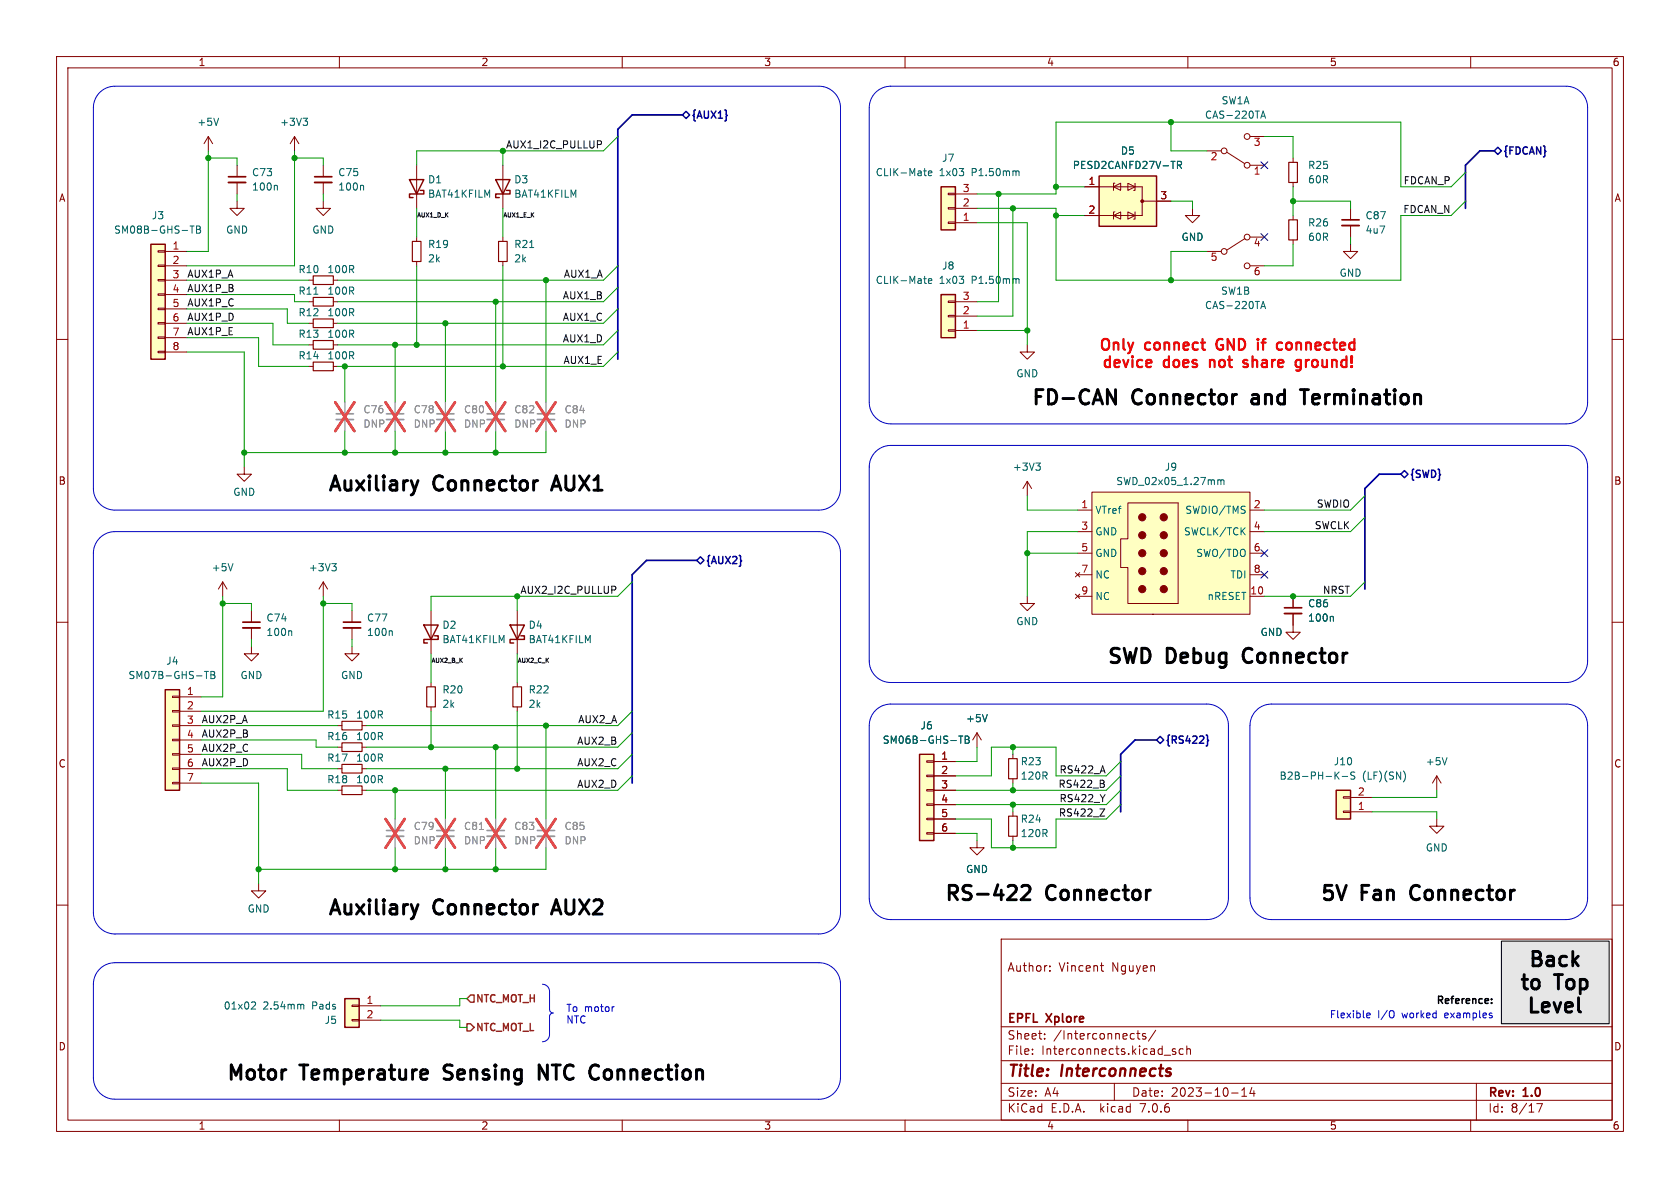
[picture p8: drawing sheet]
<svg xmlns="http://www.w3.org/2000/svg" width="297mm" height="210mm" viewBox="0 0 297 210" stroke-linecap="round" stroke-linejoin="round" font-family="sans-serif">
<g fill="none" stroke="#840000" stroke-width=".18">
<path d="M10 10h277v190h-277zM12 12h273v186h-273zM60 10v2M110 10v2M160 10v2M210 10v2M260 10v2M41.9 35.6v1.2h1.3l-1.3 1.3-1.3-1.3h1.3M41.9 29.2v2M41.9 32.3v2M167.6 34.2h1.3v.2h-1.3zM167.6 36.7h1.3v.3h-1.3z"/>
<path d="M167.6 39.2h1.3v.3h-1.3zM168.9 39.4h3.8M168.9 36.8h3.8M168.9 34.3h3.8M228.6 27.9v.8M228.6 32.3v.7M10 60h2M54.6 49.5h.8M58.9 49.5h.8M167.6 53.2h1.3v.3h-1.3zM167.6 55.8h1.3v.2h-1.3zM167.6 58.3h1.3v.2h-1.3z"/>
<path d="M168.9 58.4h3.8M168.9 55.9h3.8M168.9 53.3h3.8M285 60h2M181.6 61v1.2h1.3l-1.3 1.3-1.3-1.3h1.3M181.6 85.1l-.8 1.3M181.6 85.1v2.5M181.6 85.1l.8 1.3M10 110h2M57.1 102.9l-.7 1.2M57.1 102.9v2.5M57.1 102.9l.8 1.2"/>
<path d="M62.2 114.3v1.3h1.3l-1.3 1.2-1.2-1.2h1.2M62.2 108v2M62.2 111v2M285 110h2M10 160h2M172.7 148.6v1.3h1.3l-1.3 1.2-1.3-1.2h1.3M285 160h2M177 166h108v32h-108zM185.6 171.6v.1M185.6 170.8v.1M194.5 170.7h.6M194.7 171.5l.4 .2"/>
<path d="M60 198v2M110 198v2M160 198v2M177 194.5h108M177 191.5h108M177 187.5h108M177 181.5h108M182.5 186.3v.1M182.5 185.5v.1M184.7 183.6v.1M184.7 182.8v.1M197 191.5v3"/>
<path d="M201 182.7h.5M201.2 182.2v1.3l.3 .2M202.5 182.8l-.3-.1-.2 .2v.2l.5 .2v.3h-.5M204.3 182.1l-1.3 2M207.8 185.5l-.3-.1-.3 .2 .1 .2 .5 .2v.3h-.6M209.2 185.5l-.5-.1-.2 .3v.4l.1 .2h.6M209.8 185.5l.2-.1 .4 .1 .1 .9M209.8 184.9v1.5M210 198v2M217.7 193.2h1.2M219.5 193.8h.9M219.5 192.7l.5-.4v1.5"/>
<path d="M221.3 192.2l-.3 1.1h.9M221.7 192.8v1M260 198v2M261 191.5v6.5M271.7 195.1h1l-.7 1.5"/>
</g>
<path d="M206.8 188.9l.2 .1" fill="none" stroke="#840000" stroke-width=".4"/>
<path d="M265.4 166.4h19.1v14.6h-19.1z" fill="#e6e6e6" stroke="#e6e6e6" stroke-width=".18"/>
<path d="M59.4 74.2h3.1" fill="none" stroke="#a1a1a1" stroke-width=".33"/>
<path d="M59.4 73.2h3.1" fill="none" stroke="#a1a1a1" stroke-width=".3"/>
<path d="M61 71.1v2.1M61 74.2v2" fill="none" stroke="#a1a1a1" stroke-width=".18"/>
<path d="M59.3 71.1l3.3 5.1M62.6 71.1l-3.3 5.1" fill="none" stroke="#eb3a3d" stroke-width=".46"/>
<g fill="#ffffc2" stroke="#ffffc2" stroke-width=".18">
<path d="M166.4 33h2.5v7.6h-2.5z"/>
<path d="M166.4 52.1h2.5v7.6h-2.5z"/>
</g>
<path d="M166.4 33h2.5v7.6h-2.5zM166.4 52.1h2.5v7.6h-2.5z" fill="none" stroke="#840000" stroke-width=".25"/>
<g fill="none" stroke="#006464" stroke-width=".18">
<path d="M48.9 32.8l.1 .1v.7M163.3 30.2h.5M163.6 31.1h.2M164.1 30.6l.6-.1v-.2l-.4-.1-.2 .2 .1 .6h.5M179.8 30.2l.4 .2v.7M163.3 49.3h.5M163.6 50.1h.2M164.1 49.7l.6-.1v-.3h-.4l-.2 .1 .1 .6h.5M179.8 49.3l.4 .1v.7M58.7 99.6h.7l-.4 .5M183.1 81.9h.8l-.4 .4M183.7 82.3l.2 .3v.3l-.2 .2"/>
<path d="M59.2 100.1l.2 .3v.3l-.2 .2M69.2 111.5l.2 .2v.6"/>
</g>
<path d="M227.8 28.7h1.6v3.6h-1.6zM55.4 48.8h3.5v1.5h-3.5z" fill="none" stroke="#840000" stroke-width=".2"/>
<path d="M40.4 32.3h3M60.7 111h3.1" fill="none" stroke="#840000" stroke-width=".33"/>
<path d="M40.4 31.2h3M60.7 110h3.1" fill="none" stroke="#840000" stroke-width=".3"/>
<path d="M193 87h28v21.6h-28z" fill="#ffffc2"/>
<g fill="#840000" stroke="#840000" stroke-width=".18">
<circle cx="201.9" cy="104.1" r=".63"/>
<circle cx="201.9" cy="101" r=".63"/>
<circle cx="201.9" cy="97.8" r=".63"/>
<circle cx="201.9" cy="94.6" r=".63"/>
<circle cx="201.9" cy="91.4" r=".63"/>
<circle cx="205.7" cy="104.1" r=".63"/>
<circle cx="205.7" cy="101" r=".63"/>
<circle cx="205.7" cy="97.8" r=".63"/>
<circle cx="205.7" cy="94.6" r=".63"/>
<circle cx="205.7" cy="91.4" r=".63"/>
<circle cx="201.9" cy="35.6" r=".25"/>
</g>
<g fill="none" stroke="#840000" stroke-width=".18">
<path d="M36.8 24.1l-.7 1.3M36.8 24.1v2.6M36.8 24.1l.8 1.3M52.1 24.1l-.8 1.3M52.1 24.1v2.6M52.1 24.1l.7 1.3M57.1 35.6v1.2h1.3l-1.3 1.3-1.2-1.3h1.2M57.1 29.2v2M57.1 32.3v2M73.7 29.2v7.6M88.9 29.2v7.6M191.8 33h10.1v5.1h-10.1"/>
<path d="M196.8 38.1l1.3-.6v1.2zM196.8 33l1.3-.6v1.3zM197.1 37.5h-.3v1.2M197.1 32.4h-.3v1.3M199.4 37.5l1.3 .6-1.3 .6zM199.4 32.4l1.3 .6-1.3 .7zM200.7 37.5v1.2h-.3M200.7 32.4v1.3h-.3M201.9 35.6h5.1M210.8 36.8v1.3h1.3l-1.3 1.3-1.3-1.3h1.3M213.4 26.7h2.5M216.9 26.9l3.2 2.1"/>
<path d="M221 29.2h2.5M221 24.1h2.5M228.6 38.1v.8M238.8 36.8v2.1M238.8 39.9v2M27.9 59.6h1.3v.2h-1.3zM27.9 57h1.3v.3h-1.3zM27.9 54.5h1.3v.2h-1.3zM27.9 51.9h1.3v.3h-1.3zM27.9 49.4h1.3v.3h-1.3zM27.9 46.9h1.3v.2h-1.3zM27.9 44.3h1.3v.3h-1.3z"/>
<path d="M29.2 57.2h3.8M29.2 44.5h3.8M29.2 47h3.8M29.2 49.5h3.8M29.2 52.1h3.8M29.2 54.6h3.8M29.2 59.7h3.8M54.6 57.2h.8M54.6 53.3h.8M58.9 57.2h.8M58.9 53.3h.8M73.7 41.9v.8"/>
<path d="M73.7 46.2v.8M88.9 41.9v.8M88.9 46.2v.8M213.4 44.5h2.5M220.1 42.2l-3.2 2M221 47h2.5M221 41.9h2.5M228.6 42.4v.8M238.8 43.2v1.3h1.2l-1.2 1.2-1.3-1.2h1.3M27.9 62.1h1.3v.3h-1.3zM29.2 62.2h3.8M54.6 61h.8"/>
<path d="M54.6 64.8h.8M58.9 61h.8M58.9 64.8h.8M43.2 82.6v1.2h1.2l-1.2 1.3-1.3-1.3h1.3M190.5 90.2h2.5M190.5 94h2.5M190.5 97.8h2.5M193 87h28v21.6h-28zM199.4 88.9h8.9v17.8h-8.9v-6.4h-1.3v-5h1.3zM221 90.2h2.5M221 94h2.5M221 97.8h2.5"/>
<path d="M39.4 102.9l-.8 1.2M39.4 102.9v2.5M39.4 102.9l.7 1.2M44.4 114.3v1.3h1.3l-1.3 1.2-1.2-1.2h1.2M44.4 108v2M44.4 111v2M76.2 108v7.6M91.4 108v7.6M181.6 105.4v1.3h1.3l-1.3 1.3-1.3-1.3h1.3M190.1 101.2l.8 .8M190.1 105l.8 .8M190.5 105.4h2.5"/>
<path d="M190.5 101.6h2.5M190.9 101.2l-.8 .8M190.9 105l-.8 .8M221 105.4h2.5M221 101.6h2.5M228.6 108.5v3.3h1.3l-1.3 1.2-1.3-1.2h1.3M228.6 105.4v2M30.5 138.3h1.2v.3h-1.2zM30.5 135.8h1.2v.2h-1.2zM30.5 133.2h1.2v.3h-1.2zM30.5 130.7h1.2v.2h-1.2zM30.5 128.1h1.2v.3h-1.2z"/>
<path d="M30.5 125.6h1.2v.3h-1.2zM30.5 123.1h1.2v.2h-1.2zM31.7 135.9h3.9M31.7 128.3h3.9M31.7 123.2h3.9M31.7 125.7h3.9M31.7 130.8h3.9M31.7 133.4h3.9M31.7 138.4h3.9M59.7 132.1h.8M59.7 135.9h.8M59.7 128.3h.8"/>
<path d="M59.7 139.7h.8M64 132.1h.8M64 135.9h.8M64 128.3h.8M64 139.7h.8M76.2 120.7v.7M76.2 125v.7M91.4 120.7v.7M91.4 125v.7M163.8 139.6h1.3v.2h-1.3zM163.8 137h1.3v.3h-1.3zM163.8 134.5h1.3v.2h-1.3z"/>
<path d="M165.1 139.7h3.8M165.1 134.6h3.8M165.1 137.2h3.8M172.7 129.5l-.7 1.3M172.7 129.5v2.6M172.7 129.5l.8 1.3M179.1 133.4v.7M179.1 137.7v.7M254 137.2l-.8 1.2M254 137.2v2.5M254 137.2l.8 1.2M45.7 156.2v1.3h1.3l-1.3 1.3-1.3-1.3h1.3"/>
<path d="M163.8 147.2h1.3v.2h-1.3zM163.8 144.7h1.3v.2h-1.3zM163.8 142.1h1.3v.3h-1.3zM165.1 142.2h3.8M165.1 144.8h3.8M165.1 147.3h3.8M179.1 143.5v.8M179.1 147.8v.8M237.5 140.8h1.3v.3h-1.3zM237.5 143.4h1.3v.2h-1.3zM238.8 143.5h3.8M238.8 141h3.8"/>
<path d="M254 144.8v1.3h1.3l-1.3 1.2-1.3-1.2h1.3M62.2 177.7h1.3v.2h-1.3zM63.5 177.8h3.8M62.2 180.2h1.3v.3h-1.3zM63.5 180.3h3.8"/>
<circle cx="216.4" cy="26.7" r=".51"/>
<circle cx="220.5" cy="29.2" r=".51"/>
<circle cx="220.5" cy="24.1" r=".51"/>
<circle cx="216.4" cy="44.5" r=".51"/>
<circle cx="220.5" cy="47" r=".51"/>
<circle cx="220.5" cy="41.9" r=".51"/>
</g>
<g fill="none" stroke="#006464" stroke-width=".18">
<path d="M33.6 39.9h.7M34 39.9v1.3M34.7 39.9h.5l.2 .3-.2 .4 .2 .1 .1 .3-.3 .2h-.5zM38.6 20.9l-.4 1.3M53.6 20.9h.8l-.5 .5M54.1 21.4l.3 .2v.3l-.3 .3M64.1 32.8l.2 .1v.7M208.2 29.2l.6-.1 .1-.2-.1-.3-.6-.1v1.3M208.5 29.2l.4 .6M222.9 20.9l.4-1.3 .4 1.3M223 20.5h.6M34.7 40.6h.5"/>
<path d="M55.5 52h.7M93.6 43.8h.8M222.9 54.6l.4-1.3 .4 1.3M223 54.2h.6M41.2 99.6l-.4 1.3M215.3 84.8v.9M215.3 84.9l.4-.1 .1 .2M215.8 85l.2-.2 .3 .1 .1 .8M215.8 85v.7M36.1 118.7h.8M36.5 118.7v1.3M37.3 118.7h.4l.2 .2-.2 .4 .2 .1 .1 .3-.2 .3h-.5z"/>
<path d="M37.3 119.3h.4M51.4 111.5l.2 .2v.6M235.5 109l.2 .1v.7M169.5 130.1h.7M169.8 130.1v1.3M170.6 130.1h.5l.2 .3-.2 .3 .2 .1 .1 .3-.3 .3h-.5zM170.6 130.7h.5M174.5 126.3l-.4 1.3M236.2 137l.5 .7M236.7 136.5l-.7 .7M237.3 137.3h.9M239.5 136.5h-.5l-.1 .1v.4l.5 .2 .1 .3-.2 .2h-.5"/>
<path d="M248.2 136.3a1.49 1.49 0 0 1 0 1.9M255.8 133.9l-.4 1.3M44.6 177.1l.5 .1 .1 .3-.8 .9h.8M53.3 177.5l.4 .2v.7"/>
</g>
<g fill="none" stroke="#840000" stroke-width=".2">
<path d="M227.8 38.9h1.6v3.5h-1.6zM55.4 56.4h3.5v1.5h-3.5zM55.4 52.6h3.5v1.5h-3.5zM72.9 42.7h1.5v3.5h-1.5zM88.1 42.7h1.6v3.5h-1.6zM55.4 60.2h3.5v1.5h-3.5zM55.4 64h3.5v1.5h-3.5zM60.5 131.3h3.5v1.5h-3.5zM60.5 135.1h3.5v1.6h-3.5zM60.5 127.5h3.5v1.5h-3.5zM60.5 138.9h3.5v1.6h-3.5zM75.4 121.4h1.6v3.6h-1.6z"/>
<path d="M90.7 121.4h1.5v3.6h-1.5zM178.3 134.1h1.5v3.6h-1.5zM178.3 144.3h1.5v3.5h-1.5z"/>
</g>
<path d="M68.3 74.2h3.1M77.2 74.2h3.1M86.1 74.2h3.1M95 74.2h3M68.3 147.8h3.1M77.2 147.8h3.1M86.1 147.8h3.1M95 147.8h3" fill="none" stroke="#a1a1a1" stroke-width=".33"/>
<path d="M68.3 73.2h3.1M77.2 73.2h3.1M86.1 73.2h3.1M95 73.2h3M68.3 146.8h3.1M77.2 146.8h3.1M86.1 146.8h3.1M95 146.8h3" fill="none" stroke="#a1a1a1" stroke-width=".3"/>
<g fill="none" stroke="#a1a1a1" stroke-width=".18">
<path d="M61 71.1v2.1M61 74.2v2M69.8 71.1v2.1M69.8 74.2v2M78.7 71.1v2.1M78.7 74.2v2M87.6 71.1v2.1M87.6 74.2v2M96.5 71.1v2.1M96.5 74.2v2M69.8 144.8v2M69.8 147.8v2.1"/>
<path d="M78.7 144.8v2M78.7 147.8v2.1M87.6 144.8v2M87.6 147.8v2.1M96.5 144.8v2M96.5 147.8v2.1"/>
</g>
<g fill="none" stroke="#eb3a3d" stroke-width=".46">
<path d="M59.3 71.1l3.3 5.1M62.6 71.1l-3.3 5.1M68.2 71.1l3.3 5.1M71.5 71.1l-3.3 5.1M77.1 71.1l3.3 5.1M80.4 71.1l-3.3 5.1M85.9 71.1l3.4 5.1M89.3 71.1l-3.4 5.1M94.8 71.1l3.4 5.1M98.2 71.1l-3.4 5.1M68.2 144.8l3.3 5.1M71.5 144.8l-3.3 5.1"/>
<path d="M77.1 144.8l3.3 5.1M80.4 144.8l-3.3 5.1M85.9 144.8l3.4 5.1M89.3 144.8l-3.4 5.1M94.8 144.8l3.4 5.1M98.2 144.8l-3.4 5.1"/>
</g>
<path d="M55.6 32.3h3.1M237.2 39.9h3.1M42.9 111h3.1M227.1 108.5h3" fill="none" stroke="#840000" stroke-width=".33"/>
<path d="M55.6 31.2h3.1M237.2 38.9h3.1M42.9 110h3.1M227.1 107.4h3" fill="none" stroke="#840000" stroke-width=".3"/>
<g fill="#ffffc2" stroke="#ffffc2" stroke-width=".18">
<path d="M236.2 139.7h2.6v5.1h-2.6z"/>
<path d="M29.2 121.9h2.5v17.8h-2.5z"/>
<path d="M26.7 43.2h2.5v20.3h-2.5z"/>
<path d="M162.6 133.4h2.5v15.2h-2.5z"/>
<path d="M61 176.5h2.5v5.1h-2.5z"/>
<path d="M194.3 31.1h10.2v8.9h-10.2z"/>
</g>
<g fill="none" stroke="#840000" stroke-width=".25">
<path d="M72.4 31.8h2.5l-1.2 2.5zM74.3 33.7h.6v.6h-2.5v.6h.6M87.6 31.8h2.6l-1.3 2.5zM89.5 33.7h.7v.6h-2.6v.6h.7M194.3 31.1h10.2v8.9h-10.2zM26.7 43.2h2.5v20.3h-2.5zM74.9 110.5h2.6l-1.3 2.5zM76.8 112.4h.7v.6h-2.6v.7h.7M90.2 110.5h2.5l-1.3 2.5zM92.1 112.4h.6v.6h-2.5v.7h.6M29.2 121.9h2.5v17.8h-2.5zM162.6 133.4h2.5v15.2h-2.5z"/>
<path d="M236.2 139.7h2.6v5.1h-2.6zM61 176.5h2.5v5.1h-2.5z"/>
</g>
<path d="M84.7 146.6h.8" fill="none" stroke="#989898" stroke-width=".18"/>
<path d="M120.6 20.3l.7-.6 .6 .6-.6 .7zM264.2 26.7l.6-.7 .6 .7-.6 .6zM123.2 99.1l.6-.7 .7 .7-.7 .6zM247.6 83.8l.7-.6 .6 .6-.6 .7zM205.1 130.2l.6 .6-.6 .6-.6-.6zM213.2 129.9l.3 .2v.6l.2 .2-.2 .2v.6l-.3 .2" fill="none" stroke="#000084" stroke-width=".25"/>
<path d="M83.2 175.9h.6v1.3h-.6l-.7-.7zM82.5 181h.7l.6 .6-.6 .6h-.7z" fill="none" stroke="#725600" stroke-width=".25"/>
<path d="M106.1 24.9l.2 .2v.3l-.2 .2M108.6 103.6l.3 .3-.1 .3-.2 .1M195.1 138.6l.1 .2-.1 .3M195.1 138v.4M194.5 143h.8l-.8 1.3h.8" fill="none" stroke="#0f0f0f" stroke-width=".18"/>
<g fill="none" stroke="#0000c2" stroke-width=".18">
<path d="M17.6 16.4a3.8 3.8 0 0 1 2.7-1.2h124.5a3.8 3.8 0 0 1 3.8 3.9v67.3a3.8 3.8 0 0 1-3.8 3.8h-124.5a3.8 3.8 0 0 1-3.8-3.8v-67.3a3.8 3.8 0 0 1 1.1-2.7zM154.8 16.4a3.8 3.8 0 0 1 2.7-1.2h119.4a3.8 3.8 0 0 1 3.8 3.9v52a3.8 3.8 0 0 1-3.8 3.8h-119.4a3.8 3.8 0 0 1-3.8-3.8v-52a3.8 3.8 0 0 1 1.1-2.7zM154.8 79.9a3.8 3.8 0 0 1 2.7-1.2h119.4a3.8 3.8 0 0 1 3.8 3.9v34.2a3.8 3.8 0 0 1-3.8 3.9h-119.4a3.8 3.8 0 0 1-3.8-3.9v-34.2a3.8 3.8 0 0 1 1.1-2.7zM17.6 95.1a3.8 3.8 0 0 1 2.7-1.1h124.5a3.8 3.8 0 0 1 3.8 3.8v63.5a3.8 3.8 0 0 1-3.8 3.8h-124.5a3.8 3.8 0 0 1-3.8-3.8v-63.5a3.8 3.8 0 0 1 1.1-2.7zM154.8 125.6a3.8 3.8 0 0 1 2.7-1.1h55.9a3.8 3.8 0 0 1 3.8 3.8v30.5a3.8 3.8 0 0 1-3.8 3.8h-55.9a3.8 3.8 0 0 1-3.8-3.8v-30.5a3.8 3.8 0 0 1 1.1-2.7zM222.1 125.6a3.8 3.8 0 0 1 2.7-1.1h52.1a3.8 3.8 0 0 1 3.8 3.8v30.5a3.8 3.8 0 0 1-3.8 3.8h-52.1a3.8 3.8 0 0 1-3.8-3.8v-30.5a3.8 3.8 0 0 1 1.1-2.7zM95.9 174a1.28 1.28 0 0 1 1.3 1.3l-.1 3.1a.64 .64 0 0 0 .7 .7 .63 .63 0 0 0-.7 .6v3.2a1.28 1.28 0 0 1-1.2 1.3M108.6 178h-.3M241.6 179.7l.2 .2h.4M241.6 179.3l.2-.2h.2l.2 .2v.1l-.6 .1M246.4 178.8v.9M263.8 179.6v.3"/>
<path d="M144.8 194.3h-124.5a3.8 3.8 0 0 1-3.8-3.8v-16.5a3.8 3.8 0 0 1 3.8-3.8h124.5a3.8 3.8 0 0 1 3.8 3.8v16.5a3.8 3.8 0 0 1-3.8 3.8"/>
</g>
<path d="M263.7 177.3v.1M263.7 176.6v.1" fill="none" stroke="#000" stroke-width=".25"/>
<g fill="none" stroke="#f00" stroke-width=".38">
<path d="M198.6 59.9v1.7M212.6 59.9v1.7M218.1 59.9v1.9l-1.1-1.9v1.9M222.4 59.9l-.1 .1 .1 .1M222.4 59.9l.1 .1-.1 .1M222.4 59.9v.2M223.7 59.9l-.3 .1-.1 .2M235.9 59.9v1.7M239.4 59.9v1.9M194.9 60.2a.65 .65 0 0 1 1.1 0M196.2 63v1.9M206.6 63v1.9"/>
<path d="M216.1 60a.69 .69 0 0 0-.9 .2M217.4 63v1.6M219.8 64.8l.2 .1 .5-.1M219.9 63.7l-.1 .2 .1 .3 .6 .1M219.9 60.2l-.4-.3h-.5v1.9M221.4 63v1.9M223 60.6h.7M226.1 60.6h.5M226.6 61.7l-.5 .1M229.2 64.8l.2 .1 .6-.1M230 63.6v1.6a.52 .52 0 0 1-.9 .2M238 63v1.9"/>
<path d="M238.9 63.1v1.1M238.9 63v1.2M239 63.1l-.1 1.1"/>
</g>
<path d="M195.8 68.9l1.4 2.5v-2.5M229.9 68.9h1.4M230.6 68.9v2.5M73.9 85l-.6 1.7M98.3 84.1l-.8 2.6M73.9 159.9l-.6 1.7M98.3 159l-.8 2.6M180.6 156.7l.4-.2h.6a.69 .69 0 0 1 .4 1.1l-1.5 1.4h1.6M95.3 190.8v-2.5l1.5 2.5M105.3 188.3l.5 .2M105.8 190.6l-.5 .2" fill="none" stroke="#000" stroke-width=".51"/>
<path d="M265.4 166.4h19.1v14.6h-19.1z" fill="none" stroke="#000" stroke-width=".18"/>
<path d="M120.6 20.3h-8.8l-2.6 2.6v40.6M264.2 26.7h-2.6l-2.5 2.5v7.6M123.2 99.1h-8.9l-2.5 2.5v36.8M247.6 83.8h-3.8l-2.5 2.6v17.7M204.5 130.8h-3.8l-2.6 2.6v10.1" fill="none" stroke="#000084" stroke-width=".3"/>
<g fill="none" stroke="#009600" stroke-width=".18">
<path d="M36.8 27.9h5.1v1.3M36.8 26.7v17.8h-3.8M41.9 34.3v1.3M52.1 27.9h5v1.3M52.1 26.7v20.3h-19.1M57.1 34.3v1.3M73.7 36.8v5.1M88.9 26.7v2.5M88.9 36.8v5.1M109.2 24.1l-2.5 2.6h-33v2.5M172.7 39.4h8.9v21.6M176.5 34.3v19h-3.8"/>
<path d="M179.1 36.8v19.1h-6.4M186.7 33h5.1M186.7 38.1h5.1M207 21.6v5.1h6.4M207 35.6h3.8v1.2M223.5 24.1h5.1v3.8M228.6 33v5.1M228.6 35.6h10.2v1.2M259.1 35.6l-2.6 2.5h-8.9v11.4h-60.9v-12.7h-14M259.1 30.5l-2.6 2.5h-8.9v-11.4h-60.9v12.7h-14M33 49.5h21.6M33 52.1h19.1v1.2h2.5"/>
<path d="M33 54.6h17.8v2.6h3.8M33 57.2h15.3v3.8h6.3M33 59.7h12.7v5.1h8.9M73.7 47v14M78.7 57.2v13.9M87.6 53.3v17.8M88.9 47v17.8M96.5 49.5v21.6M109.2 47l-2.5 2.5h-47M109.2 54.6l-2.5 2.6h-47M109.2 50.8l-2.5 2.5h-47M109.2 58.4l-2.5 2.6h-47"/>
<path d="M172.7 58.4h8.9M213.4 44.5h-6.4v5M228.6 43.2v3.8h-5.1M238.8 41.9v1.3M33 62.2h10.2v20.4M61 64.8v6.3M61 76.2v3.8M69.8 61v10.1M69.8 76.2v3.8M78.7 76.2v3.8M87.6 76.2v3.8M96.5 76.2v3.8h-53.3"/>
<path d="M109.2 62.2l-2.5 2.6h-47M181.6 87.6v2.6h8.9M181.6 97.8h8.9M190.5 94h-8.9v11.4M241.3 91.4l-2.5 2.6h-15.3M241.3 87.6l-2.5 2.6h-15.3M39.4 106.7h5v1.3M39.4 105.4v17.8h-3.8M44.4 113v1.3M57.1 106.7h5.1v1.3M57.1 105.4v20.3h-21.5M62.2 113v1.3"/>
<path d="M76.2 115.6v5.1M91.4 105.4v2.6M91.4 115.6v5.1M111.8 102.9l-2.6 2.5h-33v2.6M241.3 102.9l-2.5 2.5h-15.3M35.6 128.3h24.1M35.6 130.8h20.3v1.3h3.8M35.6 138.4h10.1v17.8M35.6 135.9h15.2v3.8h8.9M35.6 133.4h17.7v2.5h6.4M69.8 139.7v5.1M76.2 125.7v6.4"/>
<path d="M78.7 135.9v8.9M87.6 132.1v12.7M91.4 125.7v10.2M96.5 128.3v16.5M111.8 125.7l-2.6 2.6h-44.4M111.8 129.5l-2.6 2.6h-44.4M111.8 133.4l-2.6 2.5h-44.4M111.8 137.2l-2.6 2.5h-44.4M172.7 132.1v2.5h-3.8M179.1 132.1v1.3M179.1 138.4v1.3M198.1 134.6l-2.5 2.6h-8.9v-5.1h-11.4v5.1h-6.4"/>
<path d="M198.1 137.2l-2.5 2.5h-26.7M198.1 139.7l-2.5 2.5h-26.7M254 139.7v1.3h-11.4M69.8 149.9v3.8M78.7 149.9v3.8M87.6 149.9v3.8M96.5 149.9v3.8h-50.8M168.9 147.3h3.8v1.3M179.1 142.2v1.3M179.1 148.6v1.3M198.1 142.2l-2.5 2.6h-8.9v5.1h-11.4v-5.1h-6.4M242.6 143.5h11.4v1.3"/>
<path d="M82.5 176.5h-1.2v1.3h-14M67.3 180.3h14v1.3h1.2"/>
</g>
<path d="M222.9 28.6l1.2 1.2M224.1 28.6l-1.2 1.2M222.9 41.3l1.2 1.2M224.1 41.3l-1.2 1.2M222.9 97.2l1.2 1.2M224.1 97.2l-1.2 1.2M222.9 101l1.2 1.2M224.1 101l-1.2 1.2" fill="none" stroke="#000084" stroke-width=".18"/>
<g fill="#009600" stroke="#009600" stroke-width=".18">
<circle cx="39.4" cy="106.7" r=".46"/>
<circle cx="57.1" cy="106.7" r=".46"/>
<circle cx="76.2" cy="132.1" r=".46"/>
<circle cx="88.9" cy="26.7" r=".46"/>
<circle cx="52.1" cy="27.9" r=".46"/>
<circle cx="36.8" cy="27.9" r=".46"/>
<circle cx="73.7" cy="61" r=".46"/>
<circle cx="87.6" cy="53.3" r=".46"/>
<circle cx="78.7" cy="57.2" r=".46"/>
<circle cx="43.2" cy="80" r=".46"/>
<circle cx="78.7" cy="80" r=".46"/>
<circle cx="87.6" cy="80" r=".46"/>
<circle cx="61" cy="64.8" r=".46"/>
<circle cx="88.9" cy="64.8" r=".46"/>
<circle cx="69.8" cy="61" r=".46"/>
<circle cx="69.8" cy="80" r=".46"/>
<circle cx="61" cy="80" r=".46"/>
<circle cx="87.6" cy="153.7" r=".46"/>
<circle cx="78.7" cy="153.7" r=".46"/>
<circle cx="87.6" cy="132.1" r=".46"/>
<circle cx="91.4" cy="135.9" r=".46"/>
<circle cx="69.8" cy="153.7" r=".46"/>
<circle cx="45.7" cy="153.7" r=".46"/>
<circle cx="78.7" cy="135.9" r=".46"/>
<circle cx="69.8" cy="139.7" r=".46"/>
<circle cx="91.4" cy="105.4" r=".46"/>
<circle cx="96.5" cy="128.3" r=".46"/>
<circle cx="96.5" cy="49.5" r=".46"/>
<circle cx="179.1" cy="36.8" r=".46"/>
<circle cx="207" cy="21.6" r=".46"/>
<circle cx="186.7" cy="33" r=".46"/>
<circle cx="186.7" cy="38.1" r=".46"/>
<circle cx="176.5" cy="34.3" r=".46"/>
<circle cx="181.6" cy="97.8" r=".46"/>
<circle cx="181.6" cy="58.4" r=".46"/>
<circle cx="228.6" cy="35.6" r=".46"/>
<circle cx="207" cy="49.5" r=".46"/>
<circle cx="179.1" cy="149.9" r=".46"/>
<circle cx="179.1" cy="139.7" r=".46"/>
<circle cx="179.1" cy="132.1" r=".46"/>
<circle cx="179.1" cy="142.2" r=".46"/>
<circle cx="228.6" cy="105.4" r=".46"/>
</g>
<g font-size="3.5">
<text x="182.1" y="71.8">FD-CAN</text>
<text x="200.3" y="71.8">Connector</text>
<text x="222.3" y="71.8">and</text>
<text x="232.2" y="71.8">Termination</text>
<text x="57.7" y="87">Auxiliary</text>
<text x="76.7" y="87">Connector</text>
<text x="98.8" y="87">AUX1</text>
<text x="195.4" y="117.5">SWD</text>
<text x="206.2" y="117.5">Debug</text>
<text x="220.8" y="117.5">Connector</text>
<text x="57.7" y="161.9">Auxiliary</text>
<text x="76.7" y="161.9">Connector</text>
<text x="98.8" y="161.9">AUX2</text>
<text x="166.7" y="159.4">RS-422</text>
<text x="185" y="159.4">Connector</text>
<text x="233.1" y="159.4">5V</text>
<text x="240.7" y="159.4">Fan</text>
<text x="250.4" y="159.4">Connector</text>
<text x="269.9" y="171.6">Back</text>
<text x="268.3" y="175.7">to</text>
<text x="269.6" y="179.8">Level</text>
<text x="275" y="175.7">Top</text>
<text x="39.8" y="191.1">Motor</text>
<text x="53.2" y="191.1">Temperature</text>
<text x="79.5" y="191.1">Sensing</text>
<text x="97.2" y="191.1">NTC</text>
<text x="107.3" y="191.1">Connection</text>
</g>
<g font-size="2.8" fill="#840000">
<text x="178" y="190.9">Title:</text>
<text x="187.7" y="190.9">Interconnects</text>
</g>
<g font-size="2.7" fill="#f00">
<text x="194.1" y="62.9">Only</text>
<text x="194.6" y="66">device</text>
<text x="202.4" y="62.9">connect</text>
<text x="205.8" y="66">does</text>
<text x="214.6" y="66">not</text>
<text x="215.8" y="62.9">GND</text>
<text x="221.3" y="66">share</text>
<text x="223.8" y="62.9">if</text>
<text x="228" y="62.9">connected</text>
<text x="231.4" y="66">ground!</text>
</g>
<g font-size="2.1" fill="#840000">
<text x="178" y="172">Author:</text>
<text x="187.2" y="172">Vincent</text>
<text x="196.6" y="172">Nguyen</text>
<text x="178" y="184">Sheet:</text>
<text x="178" y="181.2">EPFL</text>
<text x="185.1" y="181.2">Xplore</text>
<text x="186.2" y="184">/Interconnects/</text>
<text x="178" y="186.7">File:</text>
<text x="184.1" y="186.7">Interconnects.kicad_sch</text>
<text x="178" y="196.9">KiCad</text>
<text x="178" y="194.1">Size:</text>
<text x="184.7" y="194.1">A4</text>
<text x="185.7" y="196.9">E.D.A.</text>
<text x="194.6" y="196.9">kicad</text>
<text x="200" y="194.1">Date:</text>
<text x="201.8" y="196.9">7.0.6</text>
<text x="207" y="194.1">2023-10-14</text>
<text x="263" y="194.3">Rev:</text>
<text x="263" y="196.9">Id:</text>
<text x="267.1" y="196.9">8/17</text>
<text x="269.4" y="194.3">1.0</text>
</g>
<g font-size="1.8" fill="#840000">
<text x="35" y="11.9">1</text>
<text x="85" y="11.9">2</text>
<text x="135" y="11.9">3</text>
<text x="185" y="11.9">4</text>
<text x="235" y="11.9">5</text>
<text x="285" y="11.9">6</text>
<text x="10.3" y="35.9">A</text>
<text x="285.3" y="35.9">A</text>
<text x="10.3" y="85.9">B</text>
<text x="285.3" y="85.9">B</text>
<text x="10.3" y="135.9">C</text>
<text x="285.3" y="135.9">C</text>
<text x="10.3" y="185.9">D</text>
<text x="285.3" y="185.9">D</text>
<text x="35" y="199.9">1</text>
<text x="85" y="199.9">2</text>
<text x="135" y="199.9">3</text>
<text x="185" y="199.9">4</text>
<text x="235" y="199.9">5</text>
<text x="285" y="199.9">6</text>
</g>
<g font-size="1.8" fill="#006464">
<text x="34.8" y="22.5">+5V</text>
<text x="49.4" y="22.5">+3V3</text>
<text x="212.9" y="21.2">CAS-220TA</text>
<text x="215.9" y="18.6">SW1A</text>
<text x="166.4" y="28.8">J7</text>
<text x="198" y="27.5">D5</text>
<text x="44.5" y="33.9">100n</text>
<text x="44.5" y="31.3">C73</text>
<text x="59.7" y="33.9">100n</text>
<text x="59.7" y="31.3">C75</text>
<text x="75.6" y="32.6">D1</text>
<text x="75.6" y="35.2">BAT41KFILM</text>
<text x="90.8" y="32.6">D3</text>
<text x="90.8" y="35.2">BAT41KFILM</text>
<text x="154.7" y="31.3">CLIK-Mate</text>
<text x="166" y="31.3">1x03</text>
<text x="171.9" y="31.3">P1.50mm</text>
<text x="189.6" y="30.1">PESD2CANFD27V-TR</text>
<text x="231.1" y="30.1">R25</text>
<text x="231.1" y="32.6">60R</text>
<text x="20.1" y="41.5">SM08B-GHS-TB</text>
<text x="26.7" y="39">J3</text>
<text x="39.9" y="41.5">GND</text>
<text x="55.1" y="41.5">GND</text>
<text x="231.1" y="40.2">R26</text>
<text x="241.3" y="39">C87</text>
<text x="241.3" y="41.5">4u7</text>
<text x="75.6" y="44">R19</text>
<text x="75.6" y="46.6">2k</text>
<text x="90.8" y="44">R21</text>
<text x="90.8" y="46.6">2k</text>
<text x="166.4" y="47.9">J8</text>
<text x="208.8" y="42.8">GND</text>
<text x="231.1" y="42.8">60R</text>
<text x="52.7" y="48.5">R10</text>
<text x="52.7" y="52.3">R11</text>
<text x="57.8" y="48.5">100R</text>
<text x="57.8" y="52.3">100R</text>
<text x="154.7" y="50.4">CLIK-Mate</text>
<text x="166" y="50.4">1x03</text>
<text x="171.9" y="50.4">P1.50mm</text>
<text x="215.8" y="52.3">SW1B</text>
<text x="236.7" y="49.1">GND</text>
<text x="52.7" y="56.1">R12</text>
<text x="52.7" y="59.9">R13</text>
<text x="57.8" y="56.1">100R</text>
<text x="57.8" y="59.9">100R</text>
<text x="212.9" y="54.8">CAS-220TA</text>
<text x="52.7" y="63.7">R14</text>
<text x="57.8" y="63.7">100R</text>
<text x="179.6" y="66.9">GND</text>
<text x="179" y="83.4">+3V3</text>
<text x="205.8" y="83.4">J9</text>
<text x="41.1" y="87.9">GND</text>
<text x="197.2" y="86">SWD_02x05_1.27mm</text>
<text x="193.5" y="91">VTref</text>
<text x="193.5" y="94.8">GND</text>
<text x="209.2" y="94.8">SWCLK/TCK</text>
<text x="209.4" y="91">SWDIO/TMS</text>
<text x="37.3" y="101.2">+5V</text>
<text x="54.5" y="101.2">+3V3</text>
<text x="193.5" y="98.7">GND</text>
<text x="211.4" y="98.7">SWO/TDO</text>
<text x="193.5" y="102.5">NC</text>
<text x="193.5" y="106.3">NC</text>
<text x="213.4" y="106.3">nRESET</text>
<text x="217.4" y="102.5">TDI</text>
<text x="231.1" y="107.5">C86</text>
<text x="47" y="112.6">100n</text>
<text x="47" y="110.1">C74</text>
<text x="64.8" y="112.6">100n</text>
<text x="64.8" y="110.1">C77</text>
<text x="78.1" y="111.4">D2</text>
<text x="78.1" y="113.9">BAT41KFILM</text>
<text x="93.4" y="111.4">D4</text>
<text x="93.4" y="113.9">BAT41KFILM</text>
<text x="179.6" y="110.7">GND</text>
<text x="222.8" y="112.6">GND</text>
<text x="231.1" y="110.1">100n</text>
<text x="29.3" y="117.7">J4</text>
<text x="22.6" y="120.2">SM07B-GHS-TB</text>
<text x="42.4" y="120.2">GND</text>
<text x="60.2" y="120.2">GND</text>
<text x="78.1" y="122.8">R20</text>
<text x="78.1" y="125.3">2k</text>
<text x="93.4" y="122.8">R22</text>
<text x="93.4" y="125.3">2k</text>
<text x="57.7" y="131">R16</text>
<text x="57.7" y="127.2">R15</text>
<text x="62.9" y="131">100R</text>
<text x="62.9" y="127.2">100R</text>
<text x="156" y="131.7">SM06B-GHS-TB</text>
<text x="162.6" y="129.1">J6</text>
<text x="170.7" y="127.9">+5V</text>
<text x="57.7" y="134.8">R17</text>
<text x="62.9" y="134.8">100R</text>
<text x="180.3" y="135.5">R23</text>
<text x="235.7" y="135.5">J10</text>
<text x="252" y="135.5">+5V</text>
<text x="57.7" y="138.7">R18</text>
<text x="62.9" y="138.7">100R</text>
<text x="180.3" y="138">120R</text>
<text x="226.1" y="138">B2B-PH-K-S</text>
<text x="240.8" y="138">(LF)(SN)</text>
<text x="180.3" y="148.2">120R</text>
<text x="180.3" y="145.6">R24</text>
<text x="170.7" y="154.5">GND</text>
<text x="252" y="150.7">GND</text>
<text x="43.7" y="161.5">GND</text>
<text x="39.5" y="178.7">01x02</text>
<text x="46.5" y="178.7">2.54mm</text>
<text x="55.3" y="178.7">Pads</text>
<text x="57.3" y="181.2">J5</text>
</g>
<g font-size="1.8" fill="#000084">
<text x="122.1" y="21.3">{AUX1}</text>
<text x="265.6" y="27.7">{FDCAN}</text>
<text x="249.1" y="84.8">{SWD}</text>
<text x="124.7" y="100.1">{AUX2}</text>
<text x="205.9" y="131.8">{RS422}</text>
</g>
<g font-size="1.8" fill="#0f0f0f">
<text x="89.4" y="26.3">AUX1_I2C_PULLUP</text>
<text x="248.1" y="32.7">FDCAN_P</text>
<text x="248" y="37.8">FDCAN_N</text>
<text x="33" y="51.7">AUX1P_B</text>
<text x="33" y="49.2">AUX1P_A</text>
<text x="99.4" y="53">AUX1_B</text>
<text x="99.6" y="49.2">AUX1_A</text>
<text x="33" y="54.3">AUX1P_C</text>
<text x="33" y="56.8">AUX1P_D</text>
<text x="33" y="59.3">AUX1P_E</text>
<text x="99.4" y="56.8">AUX1_C</text>
<text x="99.4" y="60.6">AUX1_D</text>
<text x="99.5" y="64.4">AUX1_E</text>
<text x="232.7" y="89.8">SWDIO</text>
<text x="232.3" y="93.6">SWCLK</text>
<text x="91.9" y="105.1">AUX2_I2C_PULLUP</text>
<text x="233.8" y="105.1">NRST</text>
<text x="35.6" y="130.5">AUX2P_B</text>
<text x="35.6" y="127.9">AUX2P_A</text>
<text x="101.9" y="131.7">AUX2_B</text>
<text x="102.1" y="127.9">AUX2_A</text>
<text x="35.6" y="133">AUX2P_C</text>
<text x="35.6" y="135.5">AUX2P_D</text>
<text x="101.9" y="135.5">AUX2_C</text>
<text x="187.2" y="136.8">RS422_A</text>
<text x="101.9" y="139.4">AUX2_D</text>
<text x="187" y="139.4">RS422_B</text>
<text x="187.2" y="141.9">RS422_Y</text>
<text x="187.1" y="144.4">RS422_Z</text>
</g>
<g font-size="1.8" fill="#a90000">
<text x="213.9" y="28.7">2</text>
<text x="221.5" y="26.1">3</text>
<text x="170.1" y="34">3</text>
<text x="192.3" y="32.8">1</text>
<text x="205" y="35.3">3</text>
<text x="221.5" y="31.2">1</text>
<text x="170.1" y="39.1">1</text>
<text x="170.1" y="36.6">2</text>
<text x="192.3" y="37.8">2</text>
<text x="30.4" y="44.2">1</text>
<text x="30.4" y="46.7">2</text>
<text x="213.9" y="46.4">5</text>
<text x="221.5" y="43.9">4</text>
<text x="30.4" y="49.3">3</text>
<text x="30.4" y="51.8">4</text>
<text x="170.1" y="53.1">3</text>
<text x="221.5" y="49">6</text>
<text x="30.4" y="54.4">5</text>
<text x="30.4" y="56.9">6</text>
<text x="30.4" y="59.4">7</text>
<text x="170.1" y="58.2">1</text>
<text x="170.1" y="55.6">2</text>
<text x="30.4" y="62">8</text>
<text x="191.1" y="89.9">1</text>
<text x="221.5" y="89.9">2</text>
<text x="191.1" y="93.7">3</text>
<text x="221.5" y="93.7">4</text>
<text x="191.1" y="97.5">5</text>
<text x="191.1" y="101.3">7</text>
<text x="221.5" y="97.5">6</text>
<text x="221.5" y="101.3">8</text>
<text x="191.1" y="105.2">9</text>
<text x="220.9" y="105.2">10</text>
<text x="32.9" y="122.9">1</text>
<text x="32.9" y="125.5">2</text>
<text x="32.9" y="128">3</text>
<text x="32.9" y="130.6">4</text>
<text x="32.9" y="133.1">5</text>
<text x="32.9" y="135.6">6</text>
<text x="166.3" y="134.4">1</text>
<text x="166.3" y="136.9">2</text>
<text x="32.9" y="138.2">7</text>
<text x="166.3" y="139.4">3</text>
<text x="166.3" y="142">4</text>
<text x="240" y="143.3">1</text>
<text x="240" y="140.7">2</text>
<text x="166.3" y="144.5">5</text>
<text x="166.3" y="147.1">6</text>
<text x="64.7" y="177.5">1</text>
<text x="64.7" y="180.1">2</text>
</g>
<g font-size="1.8" fill="#989898">
<text x="64.1" y="75.8">DNP</text>
<text x="64.1" y="73.3">C76</text>
<text x="73" y="75.8">DNP</text>
<text x="73" y="73.3">C78</text>
<text x="81.9" y="75.8">DNP</text>
<text x="81.9" y="73.3">C80</text>
<text x="90.8" y="75.8">DNP</text>
<text x="90.8" y="73.3">C82</text>
<text x="99.7" y="75.8">DNP</text>
<text x="99.7" y="73.3">C84</text>
<text x="73" y="149.5">DNP</text>
<text x="73" y="146.9">C79</text>
<text x="81.9" y="149.5">DNP</text>
<text x="81.9" y="146.9">C81</text>
<text x="90.8" y="149.5">DNP</text>
<text x="90.8" y="146.9">C83</text>
<text x="99.7" y="149.5">DNP</text>
<text x="99.7" y="146.9">C85</text>
</g>
<g font-size="1.8" fill="#725600">
<text x="84" y="177.5">NTC_MOT_H</text>
<text x="84" y="182.6">NTC_MOT_L</text>
</g>
<g font-size="1.8" fill="#0000c2">
<text x="100" y="179.2">To motor</text>
<text x="100" y="181.3">NTC</text>
<text x="235" y="180.1">Flexible</text>
<text x="243.5" y="180.1">I/O</text>
<text x="248" y="180.1">worked</text>
<text x="255.7" y="180.1">examples</text>
</g>
<text font-size="1.8" x="253.7" y="177.6">Reference:</text>
<g font-size="1.1" fill="#0f0f0f">
<text x="73.7" y="38.5">AUX1_D_K</text>
<text x="88.9" y="38.5">AUX1_E_K</text>
<text x="76.2" y="117.2">AUX2_B_K</text>
<text x="91.4" y="117.2">AUX2_C_K</text>
</g>
</svg>
